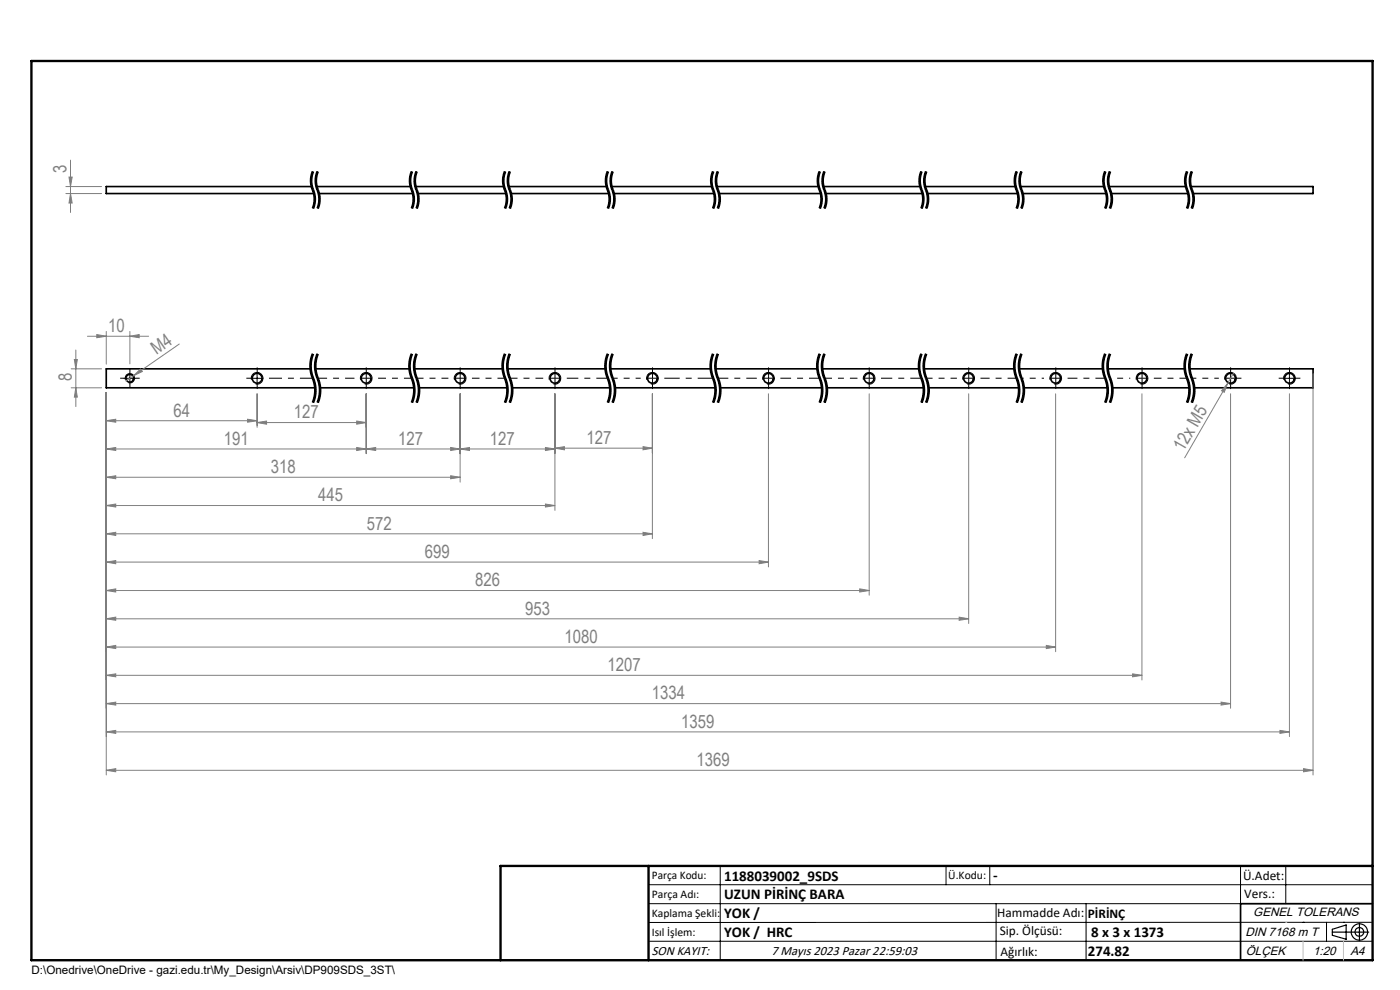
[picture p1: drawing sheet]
<svg xmlns="http://www.w3.org/2000/svg" width="297mm" height="210mm" viewBox="0 0 297 210" stroke-linecap="round" stroke-linejoin="round" font-family="sans-serif">
<g fill="none" stroke="#000" stroke-width=".35">
<path d="M66.1 39.6h-43.6v1.5h44.1M67.1 39.6h20M88.1 39.6h18.8M107.9 39.6h20.8M129.7 39.6h21.3M152 39.6h21.6M174.6 39.6h20.6M196.2 39.6h19.2M216.4 39.6h17.8M235.2 39.6h16.4M252.6 39.6h26v1.5h-25.6M67.6 41.1h20"/>
<path d="M88.6 41.1h18.8M108.4 41.1h20.8M130.2 41.1h21.3M152.5 41.1h21.6M175.1 41.1h20.6M196.7 41.1h19.2M216.9 41.1h17.8M235.7 41.1h16.4M65.9 78.2h-43.4v4.1h44.4M66.9 78.2h20M87.9 78.2h18.7M107.6 78.2h20.8"/>
<path d="M129.4 78.2h21.4M151.8 78.2h21.6M174.4 78.2h20.6M196 78.2h19.2M216.2 78.2h17.8M234.9 78.2h16.4M252.3 78.2h26.3v4.1h-25.3M67.9 82.3h19.9M88.9 82.3h18.7M108.6 82.3h20.8M130.4 82.3h21.4M152.8 82.3h21.6"/>
<path d="M175.4 82.3h20.6M197 82.3h19.1M217.2 82.3h17.7M235.9 82.3h16.4M291.2 191.7h-28v12"/>
<circle cx="27.5" cy="80.3" r=".82"/>
<circle cx="54.6" cy="80.2" r="1.05"/>
<circle cx="77.7" cy="80.2" r="1.05"/>
<circle cx="97.6" cy="80.2" r="1.05"/>
<circle cx="117.7" cy="80.2" r="1.05"/>
<circle cx="138.4" cy="80.2" r="1.05"/>
<circle cx="163" cy="80.2" r="1.05"/>
<circle cx="184.4" cy="80.2" r="1.05"/>
<circle cx="205.5" cy="80.2" r="1.05"/>
<circle cx="224" cy="80.2" r="1.05"/>
<circle cx="242.3" cy="80.2" r="1.05"/>
<circle cx="261" cy="80.2" r="1.05"/>
<circle cx="273.6" cy="80.2" r="1.05"/>
</g>
<g fill="none" stroke="#000" stroke-width=".21">
<path d="M66.2 36.3a6.3 6.3 0 0 0 .3 5M66.3 37.4l-.1 1.3 .3 1.4M66.4 36.4a5.6 5.6 0 0 0 .2 4.5l.2 1.7-.4 1.6M66.6 36.4l-.3 1M67.2 36.3a6.2 6.2 0 0 0 .3 5M67.3 37.4l-.1 1.6 .7 2.2M67.4 36.4a5.6 5.6 0 0 0 .2 4.5l.2 1.7-.4 1.6M67.6 36.4l-.3 1M87.2 36.3a6.2 6.2 0 0 0 .3 5M87.3 37.4v1.9a6.3 6.3 0 0 1 .2 5M87.4 36.4a5.6 5.6 0 0 0 .2 4.5l.2 1.7-.4 1.6M87.5 36.4l-.2 1"/>
<path d="M87.9 37.6v1.4M87.9 39l.4 1.7M88.2 36.3l-.3 1.3M88.3 37.4v1.9a6.3 6.3 0 0 1 .2 5M88.4 36.4a5.6 5.6 0 0 0 .2 4.5l.2 1.7-.4 1.6M88.5 36.4l-.2 1M107 36.3a6.2 6.2 0 0 0 .3 5M107 37.4v1.9a6.3 6.3 0 0 1 .3 5M107.1 36.4a5.6 5.6 0 0 0 .3 4.5l.1 1.7-.4 1.6M107.3 36.4l-.3 1M108 36.3a6.2 6.2 0 0 0 .3 5M108 37.4v1.6l.5 1.9"/>
<path d="M108.1 36.4a5.6 5.6 0 0 0 .3 4.5l.1 1.7-.4 1.6M108.3 36.4l-.3 1M128.8 36.3a6.2 6.2 0 0 0 .3 5M128.8 37.4v1.3l.2 1.2M129 36.4a5.6 5.6 0 0 0 .2 4.5l.1 1.7-.3 1.6M129 39.9a5.4 5.4 0 0 1 .1 4.4M129 36.7l-.2 .7M129.1 36.4l-.1 .3M129.5 37.3v2.1M129.5 39.4l.6 1.9M129.8 36.3l-.3 1M129.8 37.4v1.9a6.3 6.3 0 0 1 .3 5"/>
<path d="M130 36.4a5.6 5.6 0 0 0 .2 4.5l.1 1.7-.3 1.6M130.1 36.4l-.3 1M151.1 36.3a6.2 6.2 0 0 0 .3 5M151.2 37.4l-.1 1.3 .2 1.2M151.3 36.4a5.6 5.6 0 0 0 .2 4.5l.2 1.7-.4 1.6M151.3 39.9a5.4 5.4 0 0 1 .2 4.4M151.3 36.7l-.1 .7M151.5 36.4l-.2 .3M152.1 36.3a6.2 6.2 0 0 0 .3 5M152.2 37.4v1.9a6.3 6.3 0 0 1 .3 5M152.3 36.4a5.6 5.6 0 0 0 .2 4.5l.2 1.7-.4 1.6M152.5 36.4l-.3 1"/>
<path d="M173.6 36.6l-.3 1.7 .3 1.7M173.7 36.3l-.1 .3M173.8 37.4v1.9a6.3 6.3 0 0 1 .3 5M173.9 36.4a5.6 5.6 0 0 0 .2 4.5l.2 1.7-.4 1.6M174.1 36.4l-.3 1M174.5 37l-.2 1.3 .2 1.4M174.5 39.7l.5 1.6M174.7 36.3l-.2 .7M174.8 37.4v1.9a6.3 6.3 0 0 1 .3 5M174.9 36.4a5.6 5.6 0 0 0 .2 4.5l.2 1.7-.4 1.6M175.1 36.4l-.3 1M195.1 37l-.2 1.3 .2 1.4"/>
<path d="M195.1 39.7l.5 1.6M195.3 36.3l-.2 .7M195.4 37.4v1.9a6.3 6.3 0 0 1 .3 5M195.5 36.4a5.6 5.6 0 0 0 .2 4.5l.2 1.7-.4 1.6M195.7 36.4l-.3 1M196.3 36.3a6.2 6.2 0 0 0 .3 5M196.4 37.4v1.9a6.3 6.3 0 0 1 .3 5M196.5 36.4a5.6 5.6 0 0 0 .2 4.5l.2 1.7-.4 1.6M196.7 36.4l-.3 1M215.3 37l-.2 1.3 .2 1.4M215.3 39.7l.5 1.6M215.5 36.3l-.2 .7"/>
<path d="M215.6 37.4v1.9a6.3 6.3 0 0 1 .3 5M215.7 36.4a5.6 5.6 0 0 0 .2 4.5l.2 1.7-.4 1.6M215.9 36.4l-.3 1M216.5 39l.1 .3M216.5 37.7v1.3M216.5 36.3l-.4 1.7a6.3 6.3 0 0 0 .6 3M216.6 39.3a6.3 6.3 0 0 1 .3 5M216.6 37.4l-.1 .3M216.7 36.4a5.6 5.6 0 0 0 .2 4.5l.2 1.7-.4 1.6M216.9 36.4l-.3 1M234.3 36.3a6.2 6.2 0 0 0 .3 5M234.4 37.4l-.1 1.6 .5 1.5"/>
<path d="M234.5 36.4l-.4 1.3a7 7 0 0 0 .7 3.6v1.6l-.3 1.3M234.6 36.4l-.2 1M235.3 36.3a6.2 6.2 0 0 0 .3 5M235.4 37.4v1.9a6.3 6.3 0 0 1 .2 5M235.5 36.4a5.6 5.6 0 0 0 .2 4.5l.2 1.7-.4 1.6M235.6 36.4l-.2 1M251.4 37.3v2.1M251.4 39.4l.6 1.9M251.7 36.3l-.3 1M251.7 37.4v1.9a6.3 6.3 0 0 1 .3 5M251.8 36.4l-.3 1.3a7 7 0 0 0 .6 3.6l.1 1.6-.4 1.3M252 36.4l-.3 1"/>
<path d="M252.7 36.3a6.2 6.2 0 0 0 .3 5M252.7 37.4v1.9a6.3 6.3 0 0 1 .3 5M252.8 36.4a5.6 5.6 0 0 0 .3 4.5l.1 1.7-.4 1.6M253 36.4l-.3 1M66.5 40.1l.1 .1zM66.5 41.3l.1 1.3-.4 1.6M66.6 40.2l.4 2.1-.4 2M67.5 41.3l.1 1.3-.4 1.6M67.9 43.3l-.3 1M67.9 41.2v2.1M87.5 41.3l.1 1.3-.4 1.6M88.3 40.7l.2 .6"/>
<path d="M88.3 43.8l-.1 .4M88.5 41.3l.1 1.3-.3 1.3M107.3 41.3v1.3l-.3 1.6M108.3 41.3v1.3l-.3 1.6M108.5 43.6l-.2 .7M108.5 40.9l.2 1.4-.2 1.3M129.1 41.3l.1 1.3-.4 1.6M130.1 41.3l.1 1.3-.4 1.6M151.4 41.3l.1 1.3-.4 1.6M152.4 41.3l.1 1.3-.4 1.6M173.6 40l.4 1.3M174 41.3l.1 1.3-.4 1.6"/>
<path d="M175 41.3l.1 1.3-.4 1.6M195.6 41.3l.1 1.3-.4 1.6M196.6 41.3l.1 1.3-.4 1.6M215.8 41.3l.1 1.3-.4 1.6M216.7 41l.1 .3M216.7 43.5l-.2 .7M216.8 41.3l.1 .6M216.9 41.9v.7M216.9 42.6l-.2 .9M234.6 41.3l.1 1.3-.4 1.6M234.8 44l-.2 .3M234.8 40.6l.2 .8a5.2 5.2 0 0 1-.2 2.6"/>
<path d="M235.6 41.3l.1 1.3-.4 1.6M251.9 41.3l.1 1.3-.3 1.6M252.9 41.3l.1 1.3-.3 1.6M27.6 79v2.5M54.5 79v2.5M65.7 77.3v1.1M65.7 78.4l.7 2.2M66.2 79.1l.3 .9M66.2 75l-.5 2.2M66.3 75.8l-.2 1.5 .1 1.8M66.4 75.1a7.2 7.2 0 0 0 .2 5.8 6.7 6.7 0 0 1-.2 4.5M66.5 80l.1 .2z"/>
<path d="M66.6 75.1l-.3 .7M66.7 77.3v1.1M66.7 78.4l.7 2.2M67.2 79.1l.8 2.5M67.2 75l-.5 2.2M67.3 75.8l-.2 1.5 .1 1.8M67.4 75.1a7.2 7.2 0 0 0 .2 5.8 6.7 6.7 0 0 1-.2 4.5M67.6 75.1l-.3 .7M86.7 77.3v1.1M86.7 78.4l.6 2.2M87.2 79.1l.8 2.5M87.2 75l-.5 2.2"/>
<path d="M87.3 75.8l-.2 1.5 .1 1.8M87.4 75.1a7.2 7.2 0 0 0 .2 5.8 6.7 6.7 0 0 1-.2 4.5M87.5 75.1l-.2 .7M87.7 77.3v.7M87.7 78v.4M87.7 78.4l.6 2.2M88.2 79.1l.8 2.5M88.2 75l-.5 2.2M88.3 75.8l-.2 1.5 .1 1.8M88.4 75.1a7.2 7.2 0 0 0 .2 5.8 6.7 6.7 0 0 1-.2 4.5M88.5 75.1l-.2 .7M106.5 77.3v1.1"/>
<path d="M106.5 78.4l.3 1.5M106.8 75.4l-.3 1.8M106.8 79.9l.3 .7M107 79.1l.7 2.5M107 75l-.2 .3M107.1 75.8l-.3 1.5 .2 1.8M107.1 75.1a7.2 7.2 0 0 0 .3 5.8 6.7 6.7 0 0 1-.3 4.5M107.3 75.1l-.2 .7M107.5 77.3v1.1M107.5 78.4l.6 2.2M107.9 78.7l.1 .4M107.9 76.5v2.2"/>
<path d="M108 79.1l.7 2.5M108 75l-.5 2.2M108.1 75.8l-.2 .7M108.1 75.1a7.2 7.2 0 0 0 .3 5.8 6.7 6.7 0 0 1-.3 4.5M108.3 75.1l-.2 .7M128.3 77.3v1.1M128.3 78.4l.2 1.2M128.5 75.7l-.2 1.5M128.5 79.6l.4 1M128.8 79.1l.6 1.8M128.8 75l-.3 .7M128.9 75.8l-.3 1.5 .2 1.8"/>
<path d="M129 75.1a7.2 7.2 0 0 0 .2 5.8 6.7 6.7 0 0 1-.2 4.5M129.1 75.1l-.2 .7M129.3 77.3v1.1M129.3 78.4l.1 .8M129.4 76.1l-.1 1.1M129.4 79.2l.5 1.4M129.8 79.1l.8 2.5M129.8 75l-.4 1.1M129.9 75.8l-.3 1.5 .2 1.8M130 75.1a7.2 7.2 0 0 0 .2 5.8 6.7 6.7 0 0 1-.2 4.5M130.1 75.1l-.2 .7M150.6 77.3v1.1"/>
<path d="M150.6 78.4l.7 2.2M151.1 79.1l.8 2.5M151.1 75l-.5 2.2M151.2 75.8l-.2 1.5 .1 1.8M151.3 75.1a7.2 7.2 0 0 0 .2 5.8 6.7 6.7 0 0 1-.2 4.5M151.5 75.1l-.3 .7M151.6 77.3v1.1M151.6 78.4l.7 2.2M152.1 79.1l.8 2.5M152.1 75l-.5 2.2M152.2 75.8l-.2 1.5 .1 1.8M152.3 75.1a7.2 7.2 0 0 0 .2 5.8 6.7 6.7 0 0 1-.2 4.5"/>
<path d="M152.5 75.1l-.3 .7M173.2 77.3v1.1M173.3 78.4l.6 2.2M173.7 79.1l.1 .4M173.7 75l-.5 2.2M173.8 79.5l.7 2.1M173.8 75.8l-.2 1.5 .1 1.8M173.9 75.1a7.2 7.2 0 0 0 .3 5.8 6.7 6.7 0 0 1-.3 4.5M174.1 75.1l-.3 .7M174.2 77.3v1.1M174.3 78.4l.6 2.2M174.7 79.1l.2 .7"/>
<path d="M174.7 75l-.5 2.2M174.8 75.8l-.2 1.5 .1 1.8M174.9 75.1a7.2 7.2 0 0 0 .3 5.8 6.7 6.7 0 0 1-.3 4.5M174.9 79.8l.6 1.8M174.9 75.5l-.1 .3M175.1 75.1l-.2 .4M194.8 77.3v1.1M194.8 78.4l.7 2.2M195.3 79.1l.2 .7M195.3 75l-.5 2.2M195.4 75.8l-.2 1.5 .1 1.8M195.5 75.1a7.2 7.2 0 0 0 .2 5.8 6.7 6.7 0 0 1-.2 4.5"/>
<path d="M195.5 79.8l.6 1.8M195.5 75.5l-.1 .3M195.7 75.1l-.2 .4M195.8 77.3v1.1M195.8 78.4l.7 2.2M196.3 79.1l.5 1.4M196.3 76.2l-.2 1.4 .2 1.5M196.3 75l-.5 2.2M196.4 75.8l-.1 .4M196.5 75.1a7.2 7.2 0 0 0 .2 5.8 6.7 6.7 0 0 1-.2 4.5M196.7 75.1l-.3 .7M215 77.3v1.1"/>
<path d="M215 78.4l.7 2.2M215.5 79.1l.2 .7M215.5 75l-.5 2.2M215.6 75.8l-.2 1.5 .1 1.8M215.7 75.1a7.2 7.2 0 0 0 .2 5.8 6.7 6.7 0 0 1-.2 4.5M215.7 79.8l.6 1.8M215.7 75.5l-.1 .3M215.9 75.1l-.2 .4M216 77.3v1.1M216 78.4l.7 2.2M216.5 79.1l.8 2.5M216.5 75l-.5 2.2"/>
<path d="M216.6 75.8l-.2 1.5 .1 1.8M216.7 75.1a7.2 7.2 0 0 0 .2 5.8 6.7 6.7 0 0 1-.2 4.5M216.9 75.1l-.3 .7M233.8 77.3v1.1M233.8 78.4l.6 2.2M234.3 79.1l.8 2.5M234.3 75l-.5 2.2M234.4 75.8l-.3 1.5 .2 1.8M234.5 75.1a7.2 7.2 0 0 0 .2 5.8 6.7 6.7 0 0 1-.2 4.5M234.6 75.1l-.2 .7M234.8 77.3v1.1M234.8 78.4l.6 2.2"/>
<path d="M235.3 79.1l.8 2.5M235.3 75l-.5 2.2M235.4 75.8l-.3 1.5 .2 1.8M235.5 75.1a7.2 7.2 0 0 0 .2 5.8 6.7 6.7 0 0 1-.2 4.5M235.6 75.1l-.2 .7M251.1 77.3l.1 1.1M251.2 78.4l.6 2.2M251.7 79.1l.7 2.5M251.7 75l-.6 2.2M251.8 75.8l-.3 1.5 .2 1.8M251.8 75.1a7.2 7.2 0 0 0 .3 5.8 6.7 6.7 0 0 1-.3 4.5M252 75.1l-.2 .7"/>
<path d="M252.1 77.3l.1 1.1M252.2 78.4l.6 2.2M252.7 79.1l.7 2.5M252.7 75l-.6 2.2M252.8 75.8l-.3 1.5 .2 1.8M252.8 75.1a7.2 7.2 0 0 0 .3 5.8 6.7 6.7 0 0 1-.3 4.5M253 75.1l-.2 .7M273.5 79v2.5M26.3 80.2h2.5M26.6 80.5a1 1 0 0 1 .8-1.3 1 1 0 0 1 1.1 1.1 1 1 0 0 1-1.2 .9M53.3 80.2h2.5M53.3 80.6a1.24 1.24 0 0 1 1.1-1.6 1.24 1.24 0 0 1 1.4 1.4 1.24 1.24 0 0 1-1.6 1"/>
<path d="M66.4 80.6l.3 1.9M66.4 85l-.2 .3M66.6 80.2l.4 1.4M66.7 82.4v.4M66.7 83.2l-.3 1.8M66.7 82.8v.4M67 84l-.4 1.5M67 81.7l.1 1.1M67.1 82.8l-.1 1.2M67.4 80.6l.3 1.9M67.4 85l-.2 .3M67.7 82.4v.4"/>
<path d="M67.7 83.2l-.3 1.8M67.7 82.8v.4M68 84l-.4 1.5M68 81.7l.1 1.1M68.1 82.8l-.1 1.2M76.5 80.6a1.24 1.24 0 0 1 1.1-1.6 1.24 1.24 0 0 1 1.3 1.4 1.24 1.24 0 0 1-1.5 1M87.3 80.6l.4 1.9M87.3 85l-.1 .3M87.7 82.4v.4M87.7 83.2l-.4 1.8M87.7 82.8v.4M88 84l-.5 1.5"/>
<path d="M88 81.7l.1 1.1M88.1 82.8l-.1 1.2M88.3 80.6l.4 1.9M88.3 85l-.1 .3M88.7 82.4v.4M88.7 83.2l-.4 1.8M88.7 82.8v.4M89 84l-.5 1.5M89 81.7l.1 1.1M89.1 82.8l-.1 1.2M96.4 80.6a1.24 1.24 0 0 1 1.1-1.6 1.24 1.24 0 0 1 1.4 1.4 1.24 1.24 0 0 1-1.6 1M107.1 80.6l.2 .8"/>
<path d="M107.1 85l-.1 .3M107.3 81.3l.2 1.2M107.3 84.3l-.2 .7M107.5 82.4v.4M107.5 83.2l-.2 1.1M107.5 82.8v.4M107.7 84l-.4 1.5M107.7 81.7l.1 1.1M107.8 82.8l-.1 1.2M108.1 80.6l.4 1.9M108.1 85l-.1 .3M108.5 82.4v.4"/>
<path d="M108.5 83.2l-.4 1.8M108.5 82.8v.4M108.7 84l-.4 1.5M108.7 81.7l.1 1.1M108.8 82.8l-.1 1.2M116.5 80.6a1.24 1.24 0 0 1 1.1-1.6 1.24 1.24 0 0 1 1.4 1.4 1.24 1.24 0 0 1-1.6 1M128.9 80.6l.4 1.9M128.9 85l-.1 .3M129.3 82.4v.4M129.3 83.2l-.4 1.8M129.3 82.8v.4M129.4 84.7l-.3 .8"/>
<path d="M129.4 80.9l.2 .7M129.6 84l-.2 .7M129.6 81.7l.1 1.1M129.7 82.8l-.1 1.2M129.9 80.6l.4 1.9M129.9 85l-.1 .3M130.3 82.4v.4M130.3 83.2l-.4 1.8M130.3 82.8v.4M130.6 84l-.5 1.5M130.6 81.7l.1 1.1M130.7 82.8l-.1 1.2"/>
<path d="M137.2 80.6a1.24 1.24 0 0 1 1.1-1.6 1.24 1.24 0 0 1 1.3 1.4 1.24 1.24 0 0 1-1.5 1M151.3 80.6l.3 1.9M151.3 85l-.2 .3M151.6 82.4v.4M151.6 83.2l-.3 1.8M151.6 82.8v.4M151.9 84l-.4 1.5M151.9 81.7l.1 1.1M152 82.8l-.1 1.2M152.3 80.6l.3 1.9M152.3 85l-.2 .3M152.6 82.4v.4"/>
<path d="M152.6 83.2l-.3 1.8M152.6 82.8v.4M152.9 84l-.4 1.5M152.9 81.7l.1 1.1M153 82.8l-.1 1.2M161.8 80.6a1.24 1.24 0 0 1 1.1-1.6 1.24 1.24 0 0 1 1.4 1.4 1.24 1.24 0 0 1-1.6 1M173.9 80.6l.1 .4M173.9 85l-.2 .3M174 81l.2 1.5M174 84.6l-.1 .4M174.2 82.4v.4M174.2 83.2l-.2 1.4"/>
<path d="M174.2 82.8v.4M174.5 84l-.4 1.5M174.5 81.7l.1 1.1M174.6 82.8l-.1 1.2M174.9 80.6l.3 1.9M174.9 85l-.2 .3M175.2 82.4v.4M175.2 83.2l-.3 1.8M175.2 82.8v.4M175.5 84l-.4 1.5M175.5 81.7l.1 1.1M175.6 82.8l-.1 1.2"/>
<path d="M183.2 80.6a1.25 1.25 0 0 1 1-1.6 1.25 1.25 0 0 1 1.4 1.3 1.25 1.25 0 0 1-1.5 1.1M195.4 80.6l.4 1.9M195.5 85l-.2 .3M195.8 82.4v.4M195.8 83.2l-.4 1.8M195.8 82.8v.4M196.1 84l-.4 1.5M196.1 81.7l.1 1.1M196.2 82.8l-.1 1.2M196.4 80.6l.4 1.9M196.5 85l-.2 .3M196.8 85.1l-.1 .4"/>
<path d="M196.8 80.5l.3 1.1M196.8 82.4v.4M196.8 83.2l-.4 1.8M196.8 82.8v.4M197.1 84l-.3 1.1M197.1 81.7l.1 1.1M197.2 82.8l-.1 1.2M204.3 80.6a1.24 1.24 0 0 1 1.1-1.6 1.24 1.24 0 0 1 1.3 1.4 1.24 1.24 0 0 1-1.5 1M215.7 80.6l.3 1.9M215.7 85l-.2 .3M216 82.4v.4M216 83.2l-.3 1.8"/>
<path d="M216 82.8v.4M216.3 84l-.4 1.5M216.3 81.7l.1 1.1M216.4 82.8l-.1 1.2M216.7 80.6l.3 1.9M216.7 85l-.2 .3M217 82.4v.4M217 83.2l-.3 1.8M217 82.8v.4M217.3 84l-.4 1.5M217.3 81.7l.1 1.1M217.4 82.8l-.1 1.2"/>
<path d="M222.7 80.6a1.24 1.24 0 0 1 1.1-1.6 1.24 1.24 0 0 1 1.4 1.4 1.24 1.24 0 0 1-1.6 1M234.4 80.6l.4 1.9M234.4 85l-.1 .3M234.8 82.4v.4M234.8 83.2l-.4 1.8M234.8 82.8v.4M235.1 84l-.5 1.5M235.1 81.7l.1 1.1M235.2 82.8l-.1 1.2M235.4 80.6l.3 1.1M235.4 85l-.1 .3M235.7 81.7l.1 .4"/>
<path d="M235.7 83.9l-.3 1.1M235.8 82.1v.4M235.8 83.5l-.1 .4M235.8 82.4v.4M235.8 83.2v.4M235.8 82.8v.4M236.1 84l-.5 1.5M236.1 81.7l.1 1.1M236.2 82.8l-.1 1.2M241.1 80.6a1.24 1.24 0 0 1 1-1.6 1.24 1.24 0 0 1 1.4 1.4 1.24 1.24 0 0 1-1.6 1M251.8 80.6l.4 1.9M251.8 85l-.1 .3"/>
<path d="M252.2 82.4v.4M252.2 83.2l-.4 1.8M252.2 82.8v.4M252.4 84l-.4 1.5M252.4 81.7l.1 1.1M252.5 82.8l-.1 1.2M252.8 80.6l.4 1.9M252.8 85l-.1 .3M253.2 82.4v.4M253.2 83.2l-.4 1.8M253.2 82.8v.4M253.4 84l-.4 1.5"/>
<path d="M253.4 81.7l.1 1.1M253.5 82.8l-.1 1.2M259.9 80.6a1.24 1.24 0 0 1 1.1-1.6 1.24 1.24 0 0 1 1.3 1.4 1.24 1.24 0 0 1-1.6 1M272.3 80.2h2.5M272.3 80.6a1.24 1.24 0 0 1 1.1-1.6 1.24 1.24 0 0 1 1.4 1.4 1.24 1.24 0 0 1-1.6 1M137.6 187.7h153.6M137.6 191.7h153.6M137.6 199.7h153.6M152.8 183.7v20M200.7 183.7v4M210 183.7v4M211.3 191.7v12"/>
<path d="M230.4 191.7v12M263.2 183.7v20M272.8 183.7v8M276.4 195.6h.1M281.4 195.6v4.1M285 195.6h.1M291.2 195.6l-153.6 .1"/>
</g>
<g fill="none" stroke="#000" stroke-width=".21" stroke-dasharray="6.3 1.3 1.3 1.3" stroke-dashoffset="5.6" stroke-linecap="butt">
<path d="M66.4 75.1a6.7 6.7 0 0 0 0 5.1M67.4 75.1a6.7 6.7 0 0 0 0 5.1M87.4 75.1a6.7 6.7 0 0 0 0 5.1M88.4 75.1a6.7 6.7 0 0 0 0 5.1M107.1 75.1a6.7 6.7 0 0 0 0 5.1M108.1 75.1a6.7 6.7 0 0 0 0 5.1M129 75.1a6.7 6.7 0 0 0 0 5.1M130 75.1a6.7 6.7 0 0 0 0 5.1M151.3 75.1a6.7 6.7 0 0 0 0 5.1M152.3 75.1a6.7 6.7 0 0 0 0 5.1M173.9 75.1a6.7 6.7 0 0 0 0 5.1M174.9 75.1a6.7 6.7 0 0 0 0 5.1"/>
<path d="M195.5 75.1a6.7 6.7 0 0 0 0 5.1M196.5 75.1a6.7 6.7 0 0 0 0 5.1M215.7 75.1a6.7 6.7 0 0 0 0 5.1M216.7 75.1a6.7 6.7 0 0 0 0 5.1M234.5 75.1a6.7 6.7 0 0 0 0 5.1M235.5 75.1a6.7 6.7 0 0 0 0 5.1M251.8 75.1a6.7 6.7 0 0 0 0 5.1M252.8 75.1a6.7 6.7 0 0 0 0 5.1M66.4 80.2a6.7 6.7 0 0 1 0 5.2M67.4 80.2a6.7 6.7 0 0 1 0 5.2M87.4 80.2a6.7 6.7 0 0 1 0 5.2M88.4 80.2a6.7 6.7 0 0 1 0 5.2"/>
<path d="M107.1 80.2a6.7 6.7 0 0 1 0 5.2M108.1 80.2a6.7 6.7 0 0 1 0 5.2M129 80.2a6.7 6.7 0 0 1 0 5.2M130 80.2a6.7 6.7 0 0 1 0 5.2M151.3 80.2a6.7 6.7 0 0 1 0 5.2M152.3 80.2a6.7 6.7 0 0 1 0 5.2M173.9 80.2a6.7 6.7 0 0 1 0 5.2M174.9 80.2a6.7 6.7 0 0 1 0 5.2M195.5 80.2a6.7 6.7 0 0 1 0 5.2M196.5 80.2a6.7 6.7 0 0 1 0 5.2M215.7 80.2a6.7 6.7 0 0 1 0 5.2M216.7 80.2a6.7 6.7 0 0 1 0 5.2"/>
<path d="M234.5 80.2a6.7 6.7 0 0 1 0 5.2M235.5 80.2a6.7 6.7 0 0 1 0 5.2M251.8 80.2a6.7 6.7 0 0 1 0 5.2M252.8 80.2a6.7 6.7 0 0 1 0 5.2"/>
</g>
<g fill="none" stroke="#000" stroke-width=".21" stroke-dasharray="6.3 1.3 1.3 1.3" stroke-dashoffset="6.2" stroke-linecap="butt">
<path d="M66.4 36.4a5.1 5.1 0 0 0 0 3.9M67.4 36.4a5.1 5.1 0 0 0 0 3.9M87.4 36.4a5.1 5.1 0 0 0 0 3.9M88.4 36.4a5.1 5.1 0 0 0 0 3.9M107.1 36.4a5.1 5.1 0 0 0 0 3.9M108.1 36.4a5.1 5.1 0 0 0 0 3.9M129 36.4a5.1 5.1 0 0 0 0 3.9M130 36.4a5.1 5.1 0 0 0 0 3.9M151.3 36.4a5.1 5.1 0 0 0 0 3.9M152.3 36.4a5.1 5.1 0 0 0 0 3.9M173.9 36.4a5.1 5.1 0 0 0 0 3.9M174.9 36.4a5.1 5.1 0 0 0 0 3.9"/>
<path d="M195.5 36.4a5.1 5.1 0 0 0 0 3.9M196.5 36.4a5.1 5.1 0 0 0 0 3.9M215.7 36.4a5.1 5.1 0 0 0 0 3.9M216.7 36.4a5.1 5.1 0 0 0 0 3.9M234.5 36.4a5.1 5.1 0 0 0 0 3.9M235.5 36.4a5.1 5.1 0 0 0 0 3.9M251.8 36.4a5.1 5.1 0 0 0 0 3.9M252.8 36.4a5.1 5.1 0 0 0 0 3.9M66.4 40.3a5.1 5.1 0 0 1 0 3.9M67.4 40.3a5.1 5.1 0 0 1 0 3.9M87.4 40.3a5.1 5.1 0 0 1 0 3.9M88.4 40.3a5.1 5.1 0 0 1 0 3.9"/>
<path d="M107.1 40.3a5.1 5.1 0 0 1 0 3.9M108.1 40.3a5.1 5.1 0 0 1 0 3.9M129 40.3a5.1 5.1 0 0 1 0 3.9M130 40.3a5.1 5.1 0 0 1 0 3.9M151.3 40.3a5.1 5.1 0 0 1 0 3.9M152.3 40.3a5.1 5.1 0 0 1 0 3.9M173.9 40.3a5.1 5.1 0 0 1 0 3.9M174.9 40.3a5.1 5.1 0 0 1 0 3.9M195.5 40.3a5.1 5.1 0 0 1 0 3.9M196.5 40.3a5.1 5.1 0 0 1 0 3.9M215.7 40.3a5.1 5.1 0 0 1 0 3.9M216.7 40.3a5.1 5.1 0 0 1 0 3.9"/>
<path d="M234.5 40.3a5.1 5.1 0 0 1 0 3.9M235.5 40.3a5.1 5.1 0 0 1 0 3.9M251.8 40.3a5.1 5.1 0 0 1 0 3.9M252.8 40.3a5.1 5.1 0 0 1 0 3.9"/>
</g>
<g fill="none" stroke="#000" stroke-width=".25">
<path d="M282.6 197.7h7.8M282.6 197.1l3-.9v3l-3-.8zM288.4 195.8v3.8M106.2 203.7h185"/>
<circle cx="288.4" cy="197.7" r="1.74"/>
<circle cx="288.4" cy="197.7" r=".93"/>
</g>
<g fill="none" stroke="#808080" stroke-width=".21">
<path d="M14 39.6h7.6M14.6 37.6h.7l-.3 2zM15 34v11.1M14 41.1h7.6M15 41.1l.3 2h-.7zM15.1 78.2h6.5M15.8 76.3h.6l-.3 1.9zM16.1 74.3v11.9M18.6 71.3h12.9M20.5 71l2 .3-2 .3zM22.5 70.3v6.9M27.6 71.3l1.9-.3v.6z"/>
<path d="M27.6 70.3v6.9M28.4 79.7l1.4-1.4 .4 .5zM28.4 79.7l-1.7 1.1M38 73l-9.6 6.7M261.7 79.2l-1.3 2.1M278.6 79.3v85.1M15.1 82.3h6.5M16.1 82.3l.3 1.9h-.6zM22.5 89.2l2.1-.3v.7zM22.5 95.2l2.1-.3v.7zM22.5 83.2v81.2M22.5 89.2h32"/>
<path d="M22.5 95.2h95.2M52.5 88.9l2 .3-2 .4zM54.5 89.6l2.1-.3v.7zM54.5 83.5v7.2M54.5 89.6h23.2M75.7 94.9l2 .3-2 .4zM75.7 89.3l2 .3-2 .4zM77.7 95.2l2-.3v.7zM77.7 83.5v12.7M95.6 94.9l2 .3-2 .4zM97.6 95.2l2-.3v.7zM97.6 83.5v18.8"/>
<path d="M115.7 94.9l2 .3-2 .4zM117.7 95.1l2-.4v.7zM117.7 83.5v24.8M117.7 95.1h20.7M136.4 94.7l2 .4-2 .3zM138.4 83.5v30.8M163 83.5v36.8M184.4 83.5v42.8M205.5 83.5v48.7M223.9 83.5v54.7M242.3 83.5v60.7M260.4 81.3l-.7 1.9-.5-.3z"/>
<path d="M260.4 81.3l-9.1 15.8M261.1 83.5v66.7M273.5 83.5v72.7M22.5 101.2l2.1-.3v.7zM22.5 107.2l2.1-.3v.7zM22.5 113.2l2.1-.3v.7zM22.5 119.2l2.1-.3v.7zM22.5 101.2h75.1M22.5 107.2h95.2M22.5 113.2h115.9M22.5 119.2h140.5M95.6 100.9l2 .3-2 .4z"/>
<path d="M115.7 106.9l2 .3-2 .4zM136.4 112.9l2 .3-2 .4zM161 118.9l2 .3-2 .4zM22.5 125.3l2.1-.4v.7zM22.5 131.3l2.1-.4v.7zM22.5 137.3l2.1-.4v.7zM22.5 125.3h161.9M22.5 131.3h183M22.5 137.3h201.4M182.4 124.9l2 .4-2 .3zM203.5 130.9l2 .4-2 .3zM222 136.9l1.9 .4-1.9 .3z"/>
<path d="M22.5 143.3l2.1-.4v.7zM22.5 149.3l2.1-.4v.7zM22.5 155.2l2.1-.3v.7zM22.5 143.3h219.8M22.5 149.3h238.6M22.5 155.2h251M240.3 142.9l2 .4-2 .3zM259 148.9l2.1 .4-2.1 .3zM271.5 154.9l2 .3-2 .4zM22.5 163.4l2.1-.4v.7zM22.5 163.4h256.1M276.5 163l2.1 .4-2.1 .3z"/>
</g>
<g fill="none" stroke="#000" stroke-width=".21" stroke-dasharray="15.2 1.3 1.3 1.3" stroke-linecap="butt">
<path d="M27.6 79v-.8M54.6 79v-1.1M77.7 79v-1.1M97.6 79v-1.1M117.7 79v-1.1M138.4 79v-1.1M163 79v-1.1M184.4 79v-1.1M205.5 79v-1.1M224 79v-1.1M242.3 79v-1.1M261.1 79v-1.1"/>
<path d="M273.6 79v-1.1M26.3 80.2h-.8M27.6 81.5v.8M28.8 80.2h.8M53.3 80.2h-1M54.6 81.5v1M77.7 80.2h-1.3M77.7 80.2v1.3M77.7 80.2h1.2M77.7 80.2v-1.2M77.7 81.5v1M97.6 80.2h-1.2"/>
<path d="M97.6 80.2v1.3M97.6 80.2h1.3M97.6 80.2v-1.2M97.6 81.5v1M117.7 80.2h-1.2M117.7 80.2v1.3M117.7 80.2h1.3M117.7 80.2v-1.2M117.7 81.5v1M138.4 80.2h-1.2M138.4 80.2v1.3M138.4 80.2h1.3"/>
<path d="M138.4 80.2v-1.2M138.4 81.5v1M163 80.2h-1.2M163 80.2v1.3M163 80.2h1.3M163 80.2v-1.2M163 81.5v1M184.4 80.2h-1.2M184.4 80.2v1.3M184.4 80.2h1.3M184.4 80.2v-1.2M184.4 81.5v1"/>
<path d="M205.5 80.2h-1.2M205.5 80.2v1.3M205.5 80.2h1.3M205.5 80.2v-1.2M205.5 81.5v1M224 80.2h-1.3M224 80.2v1.3M224 80.2h1.2M224 80.2v-1.2M224 81.5v1M242.3 80.2h-1.3M242.3 80.2v1.3"/>
<path d="M242.3 80.2h1.2M242.3 80.2v-1.2M242.3 81.5v1M261.1 80.2h-1.3M261.1 80.2v1.3M261.1 80.2h1.2M261.1 80.2v-1.2M261.1 81.5v1M262.3 80.2h1.1M272.3 80.2h-1M273.6 81.5v1M274.8 80.2h1.1"/>
</g>
<path d="M66.4 80.2h-9.3" fill="none" stroke="#000" stroke-width=".21" stroke-dasharray="15.2 1.3 1.3 1.3" stroke-dashoffset="12.5" stroke-linecap="butt"/>
<path d="M75.2 80.2h-7.8" fill="none" stroke="#000" stroke-width=".21" stroke-dasharray="15.2 1.3 1.3 1.3" stroke-dashoffset="13.2" stroke-linecap="butt"/>
<path d="M87.4 80.2h-7.2M107.1 80.2h-7M115.2 80.2h-7.1M181.9 80.2h-7M251.8 80.2h-7" fill="none" stroke="#000" stroke-width=".21" stroke-dasharray="15.2 1.3 1.3 1.3" stroke-dashoffset="13.6" stroke-linecap="butt"/>
<path d="M95.1 80.2h-6.7" fill="none" stroke="#000" stroke-width=".21" stroke-dasharray="15.2 1.3 1.3 1.3" stroke-dashoffset="13.8" stroke-linecap="butt"/>
<path d="M129 80.2h-8.8" fill="none" stroke="#000" stroke-width=".21" stroke-dasharray="15.2 1.3 1.3 1.3" stroke-dashoffset="12.8" stroke-linecap="butt"/>
<path d="M135.9 80.2h-5.9" fill="none" stroke="#000" stroke-width=".21" stroke-dasharray="15.2 1.3 1.3 1.3" stroke-dashoffset="14.2" stroke-linecap="butt"/>
<path d="M151.3 80.2h-10.4" fill="none" stroke="#000" stroke-width=".21" stroke-dasharray="15.2 1.3 1.3 1.3" stroke-dashoffset="12" stroke-linecap="butt"/>
<path d="M160.5 80.2h-8.2M173.9 80.2h-8.4" fill="none" stroke="#000" stroke-width=".21" stroke-dasharray="15.2 1.3 1.3 1.3" stroke-dashoffset="13" stroke-linecap="butt"/>
<path d="M195.5 80.2h-8.6" fill="none" stroke="#000" stroke-width=".21" stroke-dasharray="15.2 1.3 1.3 1.3" stroke-dashoffset="12.9" stroke-linecap="butt"/>
<path d="M203 80.2h-6.5" fill="none" stroke="#000" stroke-width=".21" stroke-dasharray="15.2 1.3 1.3 1.3" stroke-dashoffset="13.9" stroke-linecap="butt"/>
<path d="M215.7 80.2h-7.7" fill="none" stroke="#000" stroke-width=".21" stroke-dasharray="15.2 1.3 1.3 1.3" stroke-dashoffset="13.3" stroke-linecap="butt"/>
<path d="M221.5 80.2h-4.8" fill="none" stroke="#000" stroke-width=".21" stroke-dasharray="15.2 1.3 1.3 1.3" stroke-dashoffset="14.8" stroke-linecap="butt"/>
<path d="M234.5 80.2h-8" fill="none" stroke="#000" stroke-width=".21" stroke-dasharray="15.2 1.3 1.3 1.3" stroke-dashoffset="13.1" stroke-linecap="butt"/>
<path d="M239.8 80.2h-4.3" fill="none" stroke="#000" stroke-width=".21" stroke-dasharray="15.2 1.3 1.3 1.3" stroke-dashoffset="15" stroke-linecap="butt"/>
<path d="M258.6 80.2h-5.8" fill="none" stroke="#000" stroke-width=".21" stroke-dasharray="15.2 1.3 1.3 1.3" stroke-dashoffset="14.3" stroke-linecap="butt"/>
<path d="M6.7 12.9h284.5v190.8h-284.5zM137.6 183.7v20M291.2 183.7h-185v20" fill="none" stroke="#000" stroke-width=".5"/>
<path d="M276.4 199.7v4M285 199.7v4" fill="none" stroke="#c0c0c0" stroke-width=".21"/>
<path d="M272.8 195.6h.1" fill="none" stroke="#c0c0c0" stroke-width=".25"/>
<g fill="#808080">
<path d="M28.4 79.7l1.4-1.4 .4 .5z"/>
<path d="M260.4 81.3l-.7 1.9-.5-.3z"/>
<path d="M22.5 163.4l2.1-.4v.7zM276.5 163l2.1 .4-2.1 .3zM22.5 89.2l2.1-.3v.7zM52.5 88.9l2 .3-2 .4zM22.5 95.2l2.1-.3v.7zM75.7 94.9l2 .3-2 .4zM22.5 101.2l2.1-.3v.7zM95.6 100.9l2 .3-2 .4zM22.5 107.2l2.1-.3v.7zM115.7 106.9l2 .3-2 .4zM22.5 113.2l2.1-.3v.7zM136.4 112.9l2 .3-2 .4zM22.5 119.2l2.1-.3v.7zM161 118.9l2 .3-2 .4zM22.5 125.3l2.1-.4v.7zM182.4 124.9l2 .4-2 .3zM22.5 131.3l2.1-.4v.7zM203.5 130.9l2 .4-2 .3zM22.5 137.3l2.1-.4v.7zM222 136.9l1.9 .4-1.9 .3zM22.5 143.3l2.1-.4v.7zM240.3 142.9l2 .4-2 .3zM22.5 149.3l2.1-.4v.7zM259 148.9l2.1 .4-2.1 .3zM22.5 155.2l2.1-.3v.7zM271.5 154.9l2 .3-2 .4zM54.5 89.6l2.1-.3v.7zM75.7 89.3l2 .3-2 .4zM77.7 95.2l2-.3v.7zM95.6 94.9l2 .3-2 .4zM97.6 95.2l2-.3v.7zM115.7 94.9l2 .3-2 .4zM117.7 95.1l2-.4v.7zM136.4 94.7l2 .4-2 .3z"/>
<path d="M27.6 71.3l1.9-.3v.6zM20.5 71l2 .3-2 .3z"/>
<path d="M14.6 37.6h.7l-.3 2zM15 41.1l.3 2h-.7z"/>
<path d="M15.8 76.3h.6l-.3 1.9zM16.1 82.3l.3 1.9h-.6z"/>
</g>
<g font-size="3.9" fill="#808080">
<text x="14.1" y="36.6" transform="rotate(-90 14.1 36.6)">3</text>
<text x="23" y="70.4">10</text>
<text x="33.2" y="75.3" transform="rotate(-35 33.2 75.3)">M4</text>
<text x="15.2" y="80.8" transform="rotate(-90 15.2 80.8)">8</text>
<text x="36.8" y="88.4">64</text>
<text x="62.3" y="88.8">127</text>
<text x="47.5" y="94.4">191</text>
<text x="84.5" y="94.4">127</text>
<text x="103.9" y="94.4">127</text>
<text x="124.5" y="94.2">127</text>
<text x="251" y="95.9" transform="rotate(-60 251 95.9)">12x M5</text>
<text x="57.4" y="100.4">318</text>
<text x="67.5" y="106.4">445</text>
<text x="77.8" y="112.4">572</text>
<text x="90.2" y="118.4">699</text>
<text x="100.8" y="124.4">826</text>
<text x="111.4" y="130.4">953</text>
<text x="119.7" y="136.4">1080</text>
<text x="128.9" y="142.4">1207</text>
<text x="138.3" y="148.4">1334</text>
<text x="144.5" y="154.4">1359</text>
<text x="147.7" y="162.5">1369</text>
</g>
<g font-size="3.2">
<text x="153.6" y="186.8">1188039002_9SDS</text>
<text x="153.6" y="190.8">UZUN PİRİNÇ BARA</text>
<text x="210.7" y="186.6">-</text>
<text x="153.6" y="194.8">YOK /</text>
<text x="153.6" y="198.8">YOK / HRC</text>
<text x="230.8" y="202.8">274.82</text>
<text x="231.5" y="198.7">8 x 3 x 1373</text>
</g>
<g font-size="2.8">
<text x="263.7" y="186.7">Ü.Adet:</text>
<text x="263.9" y="190.5">Vers.:</text>
<text x="211.5" y="194.5">Hammadde Adı:</text>
<text x="230.8" y="194.7">PİRİNÇ</text>
<text x="138.3" y="202.6">SON KAYIT:</text>
<text x="163.7" y="202.6">7 Mayıs 2023 Pazar 22:59:03</text>
<text x="212.1" y="198.4">Sip. Ölçüsü:</text>
<text x="212.2" y="202.7">Ağırlık:</text>
</g>
<g font-size="2.6">
<text x="265.9" y="194.4">GENEL TOLERANS</text>
<text x="264.2" y="198.5">DIN 7168 m T</text>
<text x="264.3" y="202.6">ÖLÇEK</text>
<text x="278.5" y="202.6">1:20</text>
<text x="286.5" y="202.6">A4</text>
</g>
<g font-size="2.5">
<text x="138.3" y="186.4">Parça Kodu:</text>
<text x="138.3" y="190.5">Parça Adı:</text>
<text x="201.2" y="186.5">Ü.Kodu:</text>
<text x="138.3" y="194.5">Kaplama Şekli:</text>
<text x="138.3" y="198.6">Isıl İşlem:</text>
<text x="6.7" y="206.7">D:\Onedrive\OneDrive - gazi.edu.tr\My_Design\Arsiv\DP909SDS_3ST\</text>
</g>
</svg>
